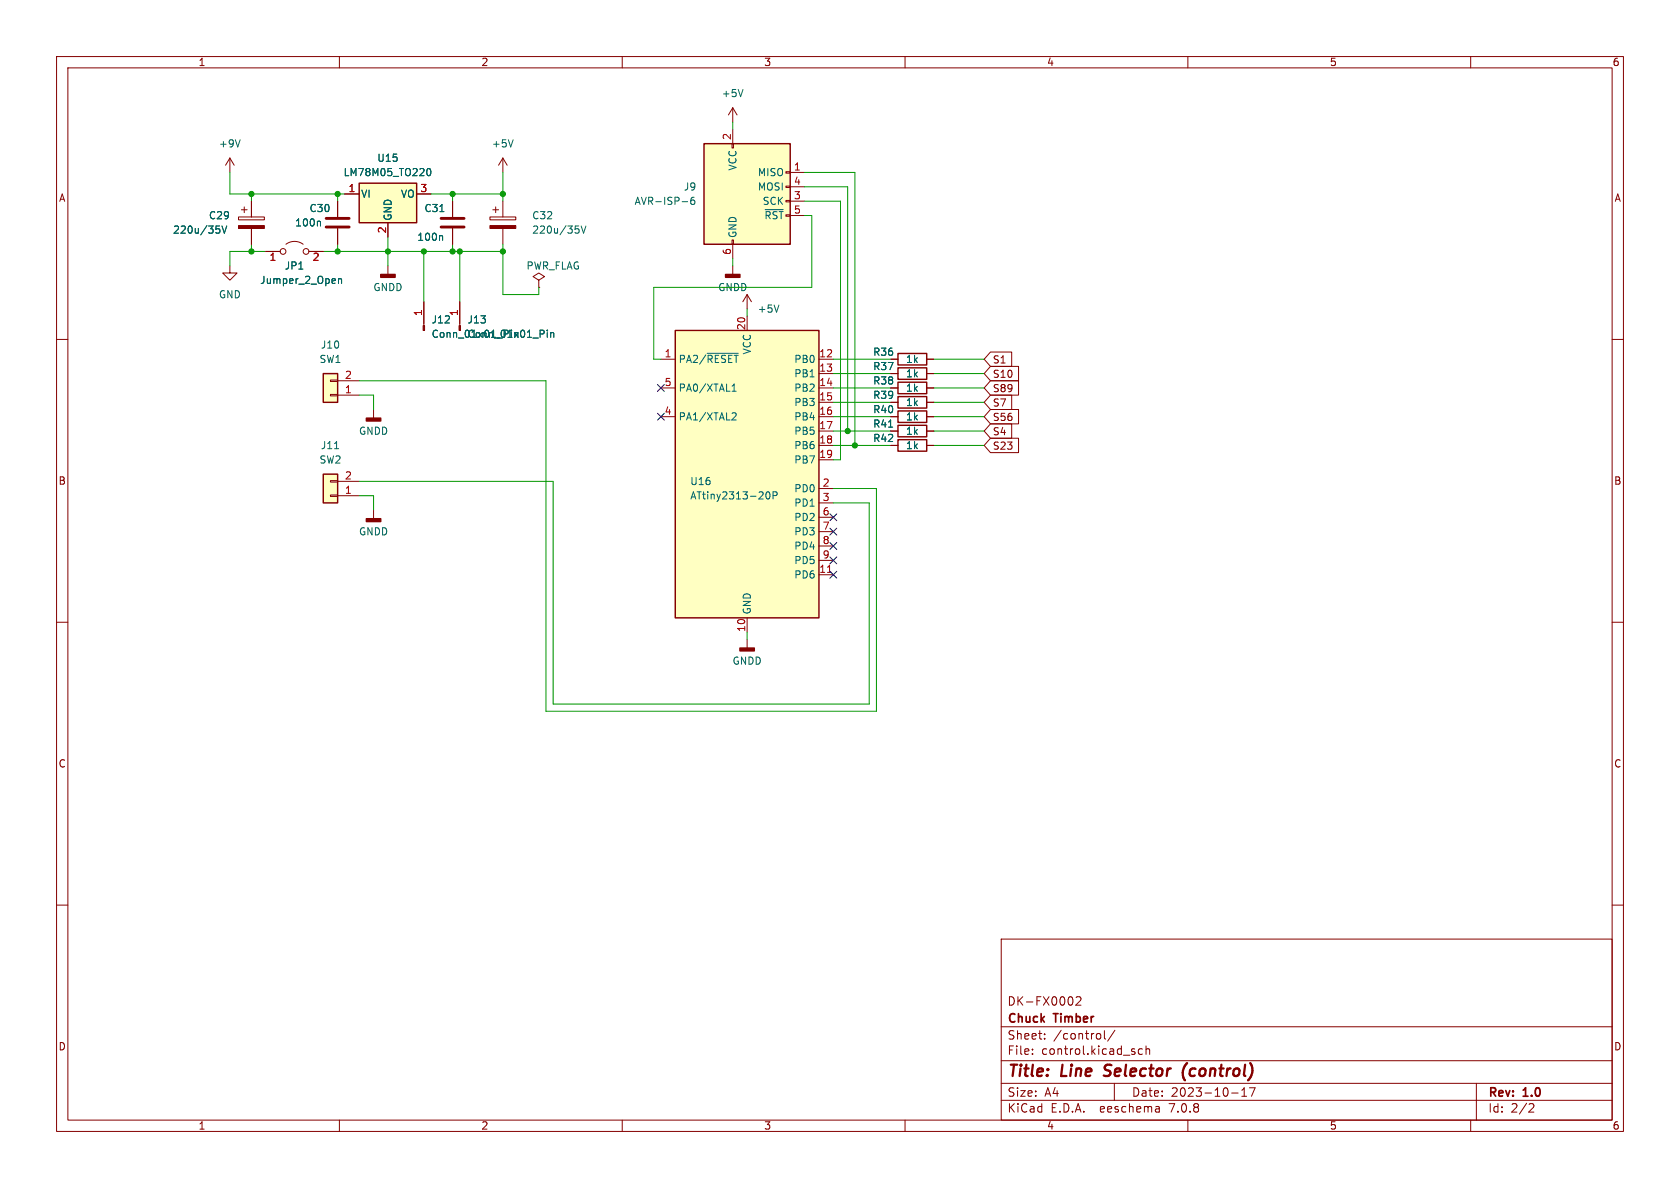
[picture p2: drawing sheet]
<svg xmlns="http://www.w3.org/2000/svg" width="297mm" height="210mm" viewBox="0 0 297 210" stroke-linecap="round" stroke-linejoin="round" font-family="sans-serif">
<g fill="none" stroke="#840000" stroke-width=".18">
<path d="M10 10h277v190h-277zM12 12h273v186h-273zM60 10v2M110 10v2M129.5 19.1l-.7 1.2M129.5 19.1v2.5M129.5 19.1l.8 1.2M160 10v2M210 10v2M260 10v2M40.6 27.9l-.7 1.3M40.6 27.9v2.6"/>
<path d="M40.6 27.9l.8 1.3M42.2 38.4h4.5v.5h-4.5zM42.7 37.1h1M43.2 36.6v1M44.4 35.6v2.8M59.7 35.6v2.8M61 34.3h2.5M68.6 39.4v2.5M73.7 34.3h2.5M80 35.6v2.8M86.6 38.4h4.6v.5h-4.6zM87.1 37.1h1"/>
<path d="M87.6 36.6v1M88.9 27.9v2.6M88.9 35.6v2.8M88.9 27.9l-.8 1.3M88.9 27.9l.8 1.3M129.4 25.4h.3v.8h-.3zM129.5 22.9v2.5M138.9 35.4h.8v.3h-.8zM138.9 32.9h.8v.2h-.8zM138.9 30.4h.8v.2h-.8zM139.7 30.5h2.5M139.7 35.6h2.5"/>
<path d="M139.7 33h2.5M139.7 38.1h2.5M10 60h2M40.6 47v1.3h1.3l-1.3 1.2-1.2-1.2h1.2M44.4 40.4v2.8M47 44.5h2.5M50.5 43.2a2.54 2.54 0 0 1 3.1 0M54.6 44.5h2.5M59.7 40.4v2.8M68.6 47v1.5M74.9 53.3v4.3M80 40.4v2.8"/>
<path d="M81.3 53.3v4.3M88.9 40.4v2.8M95.2 49.5l1.1-.6-1.1-.6-1 .6 1 .6v1.3M95.2 50.8h.1M129.4 42.4h.3v.8h-.3zM129.5 43.2v2.5M129.5 47v1.5M132.1 52.1v2.5M132.1 55.9v2.5M132.1 52.1l-.8 1.2M132.1 52.1l.7 1.2M285 60h2"/>
<path d="M58.4 67.2h1.3v.2h-1.3zM58.4 69.7h1.3v.3h-1.3zM59.7 69.9h3.8M59.7 67.3h3.8M66 72.4v1.5M116.8 73.7h2.6M116.8 68.6h2.6M116.8 63.5h2.6M144.8 71.1h2.5M144.8 78.7h2.5M144.8 73.7h2.5M144.8 76.2h2.5"/>
<path d="M144.8 66h2.5M144.8 68.6h2.5M144.8 63.5h2.5M157.5 71.1h1.2M157.5 78.7h1.2M157.5 73.7h1.2M157.5 76.2h1.2M157.5 66h1.2M157.5 68.6h1.2M157.5 63.5h1.2M163.8 71.1h1.3M163.8 78.7h1.3"/>
<path d="M163.8 73.7h1.3M163.8 76.2h1.3M163.8 66h1.3M163.8 68.6h1.3M163.8 63.5h1.3M175.1 77.5h5v2.5h-5l-1.1-1.3zM175.1 72.4h5v2.5h-5l-1.1-1.2zM175.1 69.8h3.8v2.6h-3.8l-1.1-1.3zM175.1 74.9h3.8v2.6h-3.8l-1.1-1.3zM175.1 67.3h5v2.6h-5l-1.1-1.3zM175.1 64.8h5v2.5h-5l-1.1-1.3zM175.1 62.2h3.8v2.6h-3.8l-1.1-1.3z"/>
<path d="M58.4 85h1.3v.2h-1.3zM58.4 87.5h1.3v.3h-1.3zM59.7 87.6h3.8M59.7 85.1h3.8M66 90.2v1.5M144.8 81.3h2.5M144.8 86.4h2.5M144.8 88.9h2.5M144.8 91.4h2.5M144.8 94h2.5M144.8 96.5h2.5M144.8 99.1h2.5"/>
<path d="M10 110h2M132.1 109.2v2.6M132.1 113v1.6M144.8 101.6h2.5M285 110h2M10 160h2M285 160h2M177 166h108v32h-108zM189.5 176.3l.2 .5-.2 .8M190.2 176.3l.6-.1 .2 .1 .1 .3-.9 1.1h.9M60 198v2M110 198v2"/>
<path d="M160 198v2M177 194.5h108M177 191.5h108M177 187.5h108M177 181.5h108M182.5 186.3v.1M182.5 185.5v.1M184.7 183.6v.1M184.7 182.8v.1M194.3 182.7l.3 .3v.4l-.3 .3M195.2 182.2v1.3l.3 .2M197 191.5v3"/>
<path d="M197.1 182.1l-1.3 2M202 185.5l-.5-.1-.3 .3v.4l.2 .2h.6M202.6 185.5l.2-.1 .4 .1v.9M202.6 184.9v1.5M204.9 195.7l.1 .9M205 196.5l-.2 .1M205 196h-.2M210 198v2M217.7 193.2h1.2M219.5 193.8h.9M219.5 192.7l.5-.4v1.5M221.9 192.3l-.7 1.5"/>
<path d="M260 198v2M261 191.5v6.5M270.5 195.1l.5 .1 .2 .3-1 1.1h1"/>
<circle cx="50" cy="44.5" r=".51"/>
<circle cx="54.1" cy="44.5" r=".51"/>
</g>
<path d="M195.1 190.1l.3 .1M195.4 188.4l-.1 .2 .1 .4M209.9 187.9a2.35 2.35 0 0 0-.4 3.1" fill="none" stroke="#840000" stroke-width=".4"/>
<path d="M63.5 32.4h10.2v7h-10.2zM124.5 25.4h15.2v17.8h-15.2zM119.4 58.4h25.4v50.8h-25.4zM57.1 66h2.6v5.1h-2.6zM158.7 70.1h5.1v2h-5.1zM158.7 77.7h5.1v2.1h-5.1zM158.7 72.6h5.1v2.1h-5.1zM158.7 75.2h5.1v2h-5.1zM158.7 65h5.1v2.1h-5.1zM158.7 67.6h5.1v2h-5.1zM158.7 62.5h5.1v2h-5.1zM57.1 83.8h2.6v5.1h-2.6z" fill="none" stroke="#840000" stroke-width=".25"/>
<g fill="none" stroke="#006464" stroke-width=".18">
<path d="M131.4 15.8l-.5 1.3M38.2 39.9h.6M39.2 39.9l.5 1.3 .4-1.3M42.5 24.7l-.5 1.3M56.5 39.1l.2 .2v.6M75.4 30.3l.2-.4 .1-.1a.68 .68 0 0 1 .5 .6 .68 .68 0 0 1-.5 .7l-.1-.2-.2-.3M77.8 37.4h.7M90.7 24.7l-.4 1.3M101.7 39.9h.6M102.7 39.9l.5 1.3 .4-1.3M120.6 35.7h1M122.7 34.9h-.3a.86 .86 0 0 0 0 1.2l.4-.1v-.4l-.2-.2h-.4l-.1 .2"/>
<path d="M135.3 37.1h3.2M38.6 40.4l.3 .3v.3l-.3 .2M59.8 49.3v.8M59.8 49.4l.2-.1h.3l.1 .8M78.1 41.6l.1 .2v.7M96.8 58.4v.1M96.8 58.8v.8M97.4 58.8v.8M97.4 58.9l.1-.1h.3l.1 .8M102.1 40.4l.3 .3v.3l-.3 .2M137.7 53.9l-.4 1.3M59.1 79.3h.8"/>
<path d="M125 62.5h5.5M129.4 69.2h.7M129.4 68.3l.4-.4v1.3M129.6 73h.4l.1 .3-.7 .9h.7M157.1 75.5h.7M135.5 87.1l.2-.2a.68 .68 0 0 1 .4 .7 .68 .68 0 0 1-.4 .6l-.2-.1-.1-.4zM136.7 87.6l.6-.1 .1-.1-.1-.3-.6-.2v1.3"/>
</g>
<g fill="#840000" stroke="#840000" stroke-width=".25">
<path d="M130.8 114.6h2.5v.5h-2.5z"/>
<path d="M67.3 48.5h2.5v.5h-2.5z"/>
<path d="M64.8 91.7h2.5v.5h-2.5z"/>
<path d="M64.8 73.9h2.5v.5h-2.5z"/>
<path d="M128.3 48.5h2.5v.5h-2.5z"/>
</g>
<path d="M57.7 38.6h4M78 38.6h4M57.7 40.1h4M78 40.1h4" fill="none" stroke="#840000" stroke-width=".51"/>
<g fill="#ffffc2" stroke="#ffffc2" stroke-width=".18">
<path d="M119.4 58.4h25.4v50.8h-25.4z"/>
<path d="M63.5 32.4h10.2v7h-10.2z"/>
<path d="M57.1 66h2.6v5.1h-2.6z"/>
<path d="M57.1 83.8h2.6v5.1h-2.6z"/>
<path d="M124.5 25.4h15.2v17.8h-15.2z"/>
</g>
<path d="M146.3 101.2h.7" fill="none" stroke="#a90000" stroke-width=".18"/>
<g fill="#840000" stroke="#840000" stroke-width=".18">
<path d="M86.6 39.9h4.6v.5h-4.6z"/>
<path d="M81.2 57.6h.2v.8h-.2z"/>
<path d="M74.8 57.6h.3v.8h-.3z"/>
<path d="M42.2 39.9h4.5v.5h-4.5z"/>
</g>
<g fill="none" stroke="#009600" stroke-width=".18">
<path d="M40.6 30.5v3.8h20.4M44.4 34.3v1.3M59.7 34.3v1.3M76.2 34.3h12.7M80 34.3v1.3M88.9 30.5v5.1M129.5 21.6v1.3M142.2 30.5h8.9v48.2M142.2 35.6h6.4v45.7h-1.3M142.2 38.1h1.3v12.7h-27.9v12.7h1.2M142.2 33h7.7v43.2M44.4 43.2v1.3"/>
<path d="M47 44.5h-6.4v2.5M57.1 44.5h31.8M59.7 43.2v1.3M68.6 41.9v5.1M74.9 44.5v8.8M80 43.2v1.3M81.3 44.5v8.8M88.9 43.2v8.9h6.3v-1.3M129.5 45.7v1.3M132.1 54.6v1.3M63.5 67.3h33v58.4h58.4v-39.3h-7.6M63.5 69.9h2.5v2.5"/>
<path d="M147.3 71.1h10.2M147.3 76.2h10.2M147.3 78.7h10.2M147.3 73.7h10.2M147.3 63.5h10.2M147.3 68.6h10.2M147.3 66h10.2M165.1 71.1h8.9M165.1 76.2h8.9M165.1 78.7h8.9M165.1 73.7h8.9M165.1 63.5h8.9"/>
<path d="M165.1 68.6h8.9M165.1 66h8.9M63.5 85.1h34.3v39.4h55.9v-35.6h-6.4M63.5 87.6h2.5v2.6M132.1 111.8v1.2"/>
</g>
<g fill="none" stroke="#000084" stroke-width=".18">
<path d="M116.2 73.1l1.2 1.2M116.2 68l1.2 1.2M117.4 73.1l-1.2 1.2M117.4 68l-1.2 1.2M146.7 93.4l1.2 1.2M146.7 90.8l1.2 1.2M146.7 98.5l1.2 1.2M146.7 95.9l1.2 1.2M147.9 93.4l-1.2 1.2M147.9 90.8l-1.2 1.2M147.9 98.5l-1.2 1.2M147.9 95.9l-1.2 1.2"/>
<path d="M146.7 101l1.2 1.2M147.9 101l-1.2 1.2"/>
</g>
<g fill="#009600" stroke="#009600" stroke-width=".18">
<circle cx="44.4" cy="34.3" r=".46"/>
<circle cx="80" cy="44.5" r=".46"/>
<circle cx="81.3" cy="44.5" r=".46"/>
<circle cx="80" cy="34.3" r=".46"/>
<circle cx="59.7" cy="34.3" r=".46"/>
<circle cx="44.4" cy="44.5" r=".46"/>
<circle cx="88.9" cy="44.5" r=".46"/>
<circle cx="151.1" cy="78.7" r=".46"/>
<circle cx="149.9" cy="76.2" r=".46"/>
<circle cx="88.9" cy="34.3" r=".46"/>
<circle cx="74.9" cy="44.5" r=".46"/>
<circle cx="68.6" cy="44.5" r=".46"/>
<circle cx="59.7" cy="44.5" r=".46"/>
</g>
<g font-size="2.8" fill="#840000">
<text x="178" y="190.9">Title:</text>
<text x="187.7" y="190.9">Line</text>
<text x="196.1" y="190.9">Selector</text>
<text x="210.7" y="190.9">(control)</text>
</g>
<g font-size="2.1" fill="#840000">
<text x="178" y="178">DK-FX0002</text>
<text x="178" y="184">Sheet:</text>
<text x="178" y="181.2">Chuck</text>
<text x="186.2" y="184">/control/</text>
<text x="186.5" y="181.2">Timber</text>
<text x="178" y="186.7">File:</text>
<text x="184.1" y="186.7">control.kicad_sch</text>
<text x="178" y="196.9">KiCad</text>
<text x="178" y="194.1">Size:</text>
<text x="184.7" y="194.1">A4</text>
<text x="185.7" y="196.9">E.D.A.</text>
<text x="194.6" y="196.9">eeschema</text>
<text x="200" y="194.1">Date:</text>
<text x="207" y="196.9">7.0.8</text>
<text x="207" y="194.1">2023-10-17</text>
<text x="263" y="194.3">Rev:</text>
<text x="263" y="196.9">Id:</text>
<text x="267.1" y="196.9">2/2</text>
<text x="269.4" y="194.3">1.0</text>
</g>
<g font-size="1.8" fill="#840000">
<text x="35" y="11.9">1</text>
<text x="85" y="11.9">2</text>
<text x="135" y="11.9">3</text>
<text x="185" y="11.9">4</text>
<text x="235" y="11.9">5</text>
<text x="285" y="11.9">6</text>
<text x="10.3" y="35.9">A</text>
<text x="285.3" y="35.9">A</text>
<text x="175.4" y="64.5">S1</text>
<text x="175.4" y="69.5">S89</text>
<text x="175.4" y="67">S10</text>
<text x="175.4" y="74.6">S56</text>
<text x="175.4" y="72.1">S7</text>
<text x="175.4" y="77.2">S4</text>
<text x="175.4" y="79.7">S23</text>
<text x="10.3" y="85.9">B</text>
<text x="285.3" y="85.9">B</text>
<text x="10.3" y="135.9">C</text>
<text x="285.3" y="135.9">C</text>
<text x="10.3" y="185.9">D</text>
<text x="285.3" y="185.9">D</text>
<text x="35" y="199.9">1</text>
<text x="85" y="199.9">2</text>
<text x="135" y="199.9">3</text>
<text x="185" y="199.9">4</text>
<text x="235" y="199.9">5</text>
<text x="285" y="199.9">6</text>
</g>
<g font-size="1.8" fill="#006464">
<text x="127.5" y="17.4">+5V</text>
<text x="38.6" y="26.3">+9V</text>
<text x="66.6" y="28.8">U15</text>
<text x="86.9" y="26.3">+5V</text>
<text x="60.6" y="31.3">LM78M05_TO220</text>
<text x="63.8" y="35.2">VI</text>
<text x="70.8" y="35.2">VO</text>
<text x="120.8" y="33.9">J9</text>
<text x="130.4" y="30.2" transform="rotate(-90 130.4 30.2)">VCC</text>
<text x="133.9" y="31.3">MISO</text>
<text x="133.9" y="33.9">MOSI</text>
<text x="30.5" y="41.5">220u/35V</text>
<text x="36.8" y="39">C29</text>
<text x="52.1" y="40.2">100n</text>
<text x="54.6" y="37.7">C30</text>
<text x="69.4" y="39.1" transform="rotate(-90 69.4 39.1)">GND</text>
<text x="74.9" y="37.7">C31</text>
<text x="94" y="39">C32</text>
<text x="94" y="41.5">220u/35V</text>
<text x="112.1" y="36.4">AVR-ISP-6</text>
<text x="134.7" y="36.4">SCK</text>
<text x="135" y="39">~{RST}</text>
<text x="50.2" y="47.9">JP1</text>
<text x="73.7" y="42.8">100n</text>
<text x="93" y="47.9">PWR_FLAG</text>
<text x="130.4" y="42.2" transform="rotate(-90 130.4 42.2)">GND</text>
<text x="38.6" y="52.9">GND</text>
<text x="45.9" y="50.4">Jumper_2_Open</text>
<text x="65.9" y="51.7">GNDD</text>
<text x="126.9" y="51.7">GNDD</text>
<text x="76.2" y="59.9">Conn_01x01_Pin</text>
<text x="76.2" y="57.4">J12</text>
<text x="82.6" y="59.9">Conn_01x01_Pin</text>
<text x="82.6" y="57.4">J13</text>
<text x="133.9" y="55.5">+5V</text>
<text x="56.4" y="64.4">SW1</text>
<text x="56.6" y="61.8">J10</text>
<text x="119.9" y="64.4">PA2/~{RESET}</text>
<text x="132.9" y="62.8" transform="rotate(-90 132.9 62.8)">VCC</text>
<text x="140.3" y="64.4">PB0</text>
<text x="154.3" y="65.6">R37</text>
<text x="154.3" y="63.1">R36</text>
<text x="160.1" y="64.4">1k</text>
<text x="119.9" y="69.4">PA0/XTAL1</text>
<text x="140.3" y="66.9">PB1</text>
<text x="140.3" y="69.4">PB2</text>
<text x="140.3" y="72">PB3</text>
<text x="154.3" y="70.7">R39</text>
<text x="154.3" y="68.2">R38</text>
<text x="160.1" y="72">1k</text>
<text x="160.1" y="66.9">1k</text>
<text x="160.1" y="69.4">1k</text>
<text x="63.4" y="77.1">GNDD</text>
<text x="119.9" y="74.5">PA1/XTAL2</text>
<text x="140.3" y="74.5">PB4</text>
<text x="140.3" y="77.1">PB5</text>
<text x="154.3" y="73.3">R40</text>
<text x="154.3" y="75.8">R41</text>
<text x="160.1" y="74.5">1k</text>
<text x="160.1" y="77.1">1k</text>
<text x="56.4" y="82.1">SW2</text>
<text x="56.6" y="79.6">J11</text>
<text x="140.3" y="79.6">PB6</text>
<text x="140.3" y="82.1">PB7</text>
<text x="154.3" y="78.3">R42</text>
<text x="160.1" y="79.6">1k</text>
<text x="121.9" y="86">U16</text>
<text x="121.9" y="88.5">ATtiny2313-20P</text>
<text x="140.3" y="87.2">PD0</text>
<text x="140.3" y="89.8">PD1</text>
<text x="63.4" y="94.8">GNDD</text>
<text x="140.3" y="92.3">PD2</text>
<text x="140.3" y="94.8">PD3</text>
<text x="140.3" y="97.4">PD4</text>
<text x="140.3" y="99.9">PD5</text>
<text x="140.3" y="102.5">PD6</text>
<text x="132.9" y="108.7" transform="rotate(-90 132.9 108.7)">GND</text>
<text x="129.4" y="117.7">GNDD</text>
</g>
<g font-size="1.8" fill="#a90000">
<text x="129.3" y="24.8" transform="rotate(-90 129.3 24.8)">2</text>
<text x="61.5" y="34">1</text>
<text x="74.2" y="34">3</text>
<text x="140.3" y="30.2">1</text>
<text x="140.3" y="35.3">3</text>
<text x="140.3" y="32.8">4</text>
<text x="68.3" y="41.3" transform="rotate(-90 68.3 41.3)">2</text>
<text x="140.3" y="37.8">5</text>
<text x="47.6" y="46.4">1</text>
<text x="55.2" y="46.4">2</text>
<text x="129.3" y="45.2" transform="rotate(-90 129.3 45.2)">6</text>
<text x="74.7" y="56" transform="rotate(-90 74.7 56)">1</text>
<text x="81" y="56" transform="rotate(-90 81 56)">1</text>
<text x="131.8" y="58.5" transform="rotate(-90 131.8 58.5)">20</text>
<text x="117.4" y="63.2">1</text>
<text x="144.7" y="63.2">12</text>
<text x="144.7" y="65.8">13</text>
<text x="60.9" y="69.6">1</text>
<text x="60.9" y="67.1">2</text>
<text x="117.4" y="68.3">5</text>
<text x="144.7" y="68.3">14</text>
<text x="144.7" y="70.9">15</text>
<text x="117.4" y="73.4">4</text>
<text x="144.7" y="73.4">16</text>
<text x="144.7" y="75.9">17</text>
<text x="144.7" y="78.5">18</text>
<text x="144.7" y="81">19</text>
<text x="60.9" y="87.4">1</text>
<text x="60.9" y="84.8">2</text>
<text x="145.3" y="86.1">2</text>
<text x="145.3" y="88.6">3</text>
<text x="145.3" y="91.2">6</text>
<text x="145.3" y="93.7">7</text>
<text x="144.7" y="101.3">11</text>
<text x="145.3" y="96.3">8</text>
<text x="145.3" y="98.8">9</text>
<text x="131.8" y="111.8" transform="rotate(-90 131.8 111.8)">10</text>
</g>
</svg>
